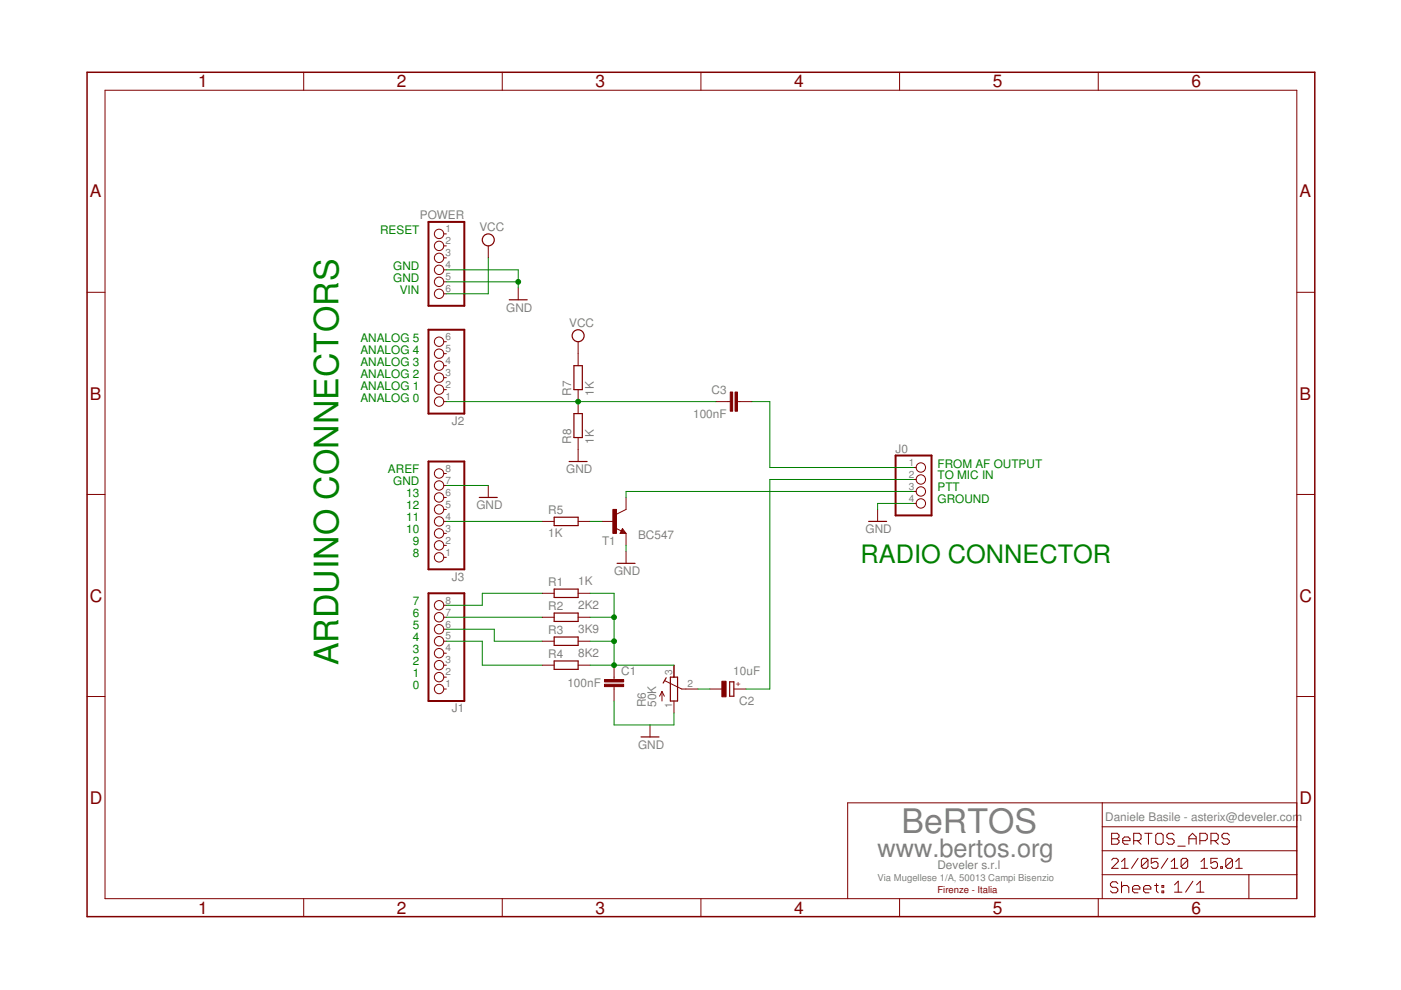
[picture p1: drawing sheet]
<svg xmlns="http://www.w3.org/2000/svg" width="297mm" height="210mm" viewBox="0 0 297 210" stroke-linecap="round" stroke-linejoin="round" font-family="sans-serif">
<g fill="none" stroke="#800000" stroke-width=".21">
<circle cx="93.1" cy="59.8" r=".99"/>
<circle cx="93.1" cy="49.6" r=".99"/>
<circle cx="93.1" cy="57.2" r=".99"/>
<circle cx="93.1" cy="54.7" r=".99"/>
<circle cx="93.1" cy="52.1" r=".99"/>
<circle cx="93.1" cy="62.3" r=".99"/>
<circle cx="93.1" cy="77.5" r=".99"/>
<circle cx="93.1" cy="75" r=".99"/>
<circle cx="93.1" cy="72.5" r=".99"/>
<circle cx="93.1" cy="80.1" r=".99"/>
<circle cx="93.1" cy="82.6" r=".99"/>
<circle cx="93.1" cy="85.2" r=".99"/>
<circle cx="195.2" cy="99.1" r=".99"/>
<circle cx="93.1" cy="113.1" r=".99"/>
<circle cx="93.1" cy="118.2" r=".99"/>
<circle cx="93.1" cy="105.5" r=".99"/>
<circle cx="93.1" cy="110.6" r=".99"/>
<circle cx="93.1" cy="108" r=".99"/>
<circle cx="93.1" cy="115.6" r=".99"/>
<circle cx="93.1" cy="100.4" r=".99"/>
<circle cx="93.1" cy="102.9" r=".99"/>
<circle cx="195.2" cy="104.2" r=".99"/>
<circle cx="195.2" cy="106.7" r=".99"/>
<circle cx="195.2" cy="101.7" r=".99"/>
<circle cx="93.1" cy="128.3" r=".99"/>
<circle cx="93.1" cy="136" r=".99"/>
<circle cx="93.1" cy="138.5" r=".99"/>
<circle cx="93.1" cy="133.4" r=".99"/>
<circle cx="93.1" cy="130.9" r=".99"/>
<circle cx="93.1" cy="146.1" r=".99"/>
<circle cx="93.1" cy="143.6" r=".99"/>
<circle cx="93.1" cy="141" r=".99"/>
</g>
<g fill="#800000" stroke="#800000" stroke-width=".21">
<path d="M94.1 146.1h.5z"/>
<path d="M94.1 143.6h.5z"/>
<path d="M94.1 141h.5z"/>
<path d="M94.1 138.5h.5z"/>
<path d="M94.1 136h.5z"/>
<path d="M94.1 133.4h.5z"/>
<path d="M94.1 130.9h.5z"/>
<path d="M94.1 128.3h.5z"/>
<path d="M94.1 118.2h.5z"/>
<path d="M94.1 115.6h.5z"/>
<path d="M94.1 113.1h.5z"/>
<path d="M94.1 110.6h.5z"/>
<path d="M94.1 108h.5z"/>
<path d="M94.1 105.5h.5z"/>
<path d="M94.1 102.9h.5z"/>
<path d="M94.1 100.4h.5z"/>
<path d="M275 185.5v5z"/>
<path d="M275 180.4v5.1z"/>
<path d="M275 175.3v5.1z"/>
<path d="M275 170.2v5.1z"/>
<path d="M179.7 170.2v20.3z"/>
<path d="M179.7 170.2h54z"/>
<path d="M233.7 170.2h41.3z"/>
<path d="M264.8 185.5v5z"/>
<path d="M264.8 185.5h10.2z"/>
<path d="M233.7 185.5h31.1z"/>
<path d="M233.7 185.5v5z"/>
<path d="M233.7 180.4v5.1z"/>
<path d="M233.7 180.4h41.3z"/>
<path d="M233.7 175.3v5.1z"/>
<path d="M233.7 175.3h41.3z"/>
<path d="M233.7 170.2v5.1z"/>
<path d="M235.7 176.7v2.3z"/>
<path d="M235.7 176.7h1.2z"/>
<path d="M236.9 176.7l.4 .4z"/>
<path d="M237.3 177.1v.4z"/>
<path d="M237.3 177.5l-.4 .3z"/>
<path d="M236.9 177.8l.4 .4z"/>
<path d="M237.3 178.2v.4z"/>
<path d="M236.9 179l.4-.4z"/>
<path d="M235.7 179h1.2z"/>
<path d="M235.7 177.8h1.2z"/>
<path d="M238.4 179h.8z"/>
<path d="M238 178.6l.4 .4z"/>
<path d="M238 177.8v.8z"/>
<path d="M238 177.8l.4-.3z"/>
<path d="M238.4 177.5h.8z"/>
<path d="M239.2 177.5l.4 .3z"/>
<path d="M239.6 177.8v.4z"/>
<path d="M238 178.2h1.6z"/>
<path d="M240.4 176.7v2.3z"/>
<path d="M240.4 176.7h1.1z"/>
<path d="M241.5 176.7l.4 .4z"/>
<path d="M241.9 177.1v.7z"/>
<path d="M241.9 177.8l-.4 .4z"/>
<path d="M240.4 178.2h1.1z"/>
<path d="M241.1 178.2l.8 .8z"/>
<path d="M243.5 176.7v2.3z"/>
<path d="M242.7 176.7h1.6z"/>
<path d="M245.4 176.7h.8z"/>
<path d="M245 177.1l.4-.4z"/>
<path d="M245 177.1v1.5z"/>
<path d="M245 178.6l.4 .4z"/>
<path d="M245.4 179h.8z"/>
<path d="M246.2 179l.4-.4z"/>
<path d="M246.6 177.1v1.5z"/>
<path d="M246.2 176.7l.4 .4z"/>
<path d="M248.6 176.7l.3 .4z"/>
<path d="M247.8 176.7h.8z"/>
<path d="M247.8 176.7l-.4 .4z"/>
<path d="M247.4 177.1v.4z"/>
<path d="M247.4 177.5l.4 .3z"/>
<path d="M247.8 177.8h.8z"/>
<path d="M248.6 177.8l.3 .4z"/>
<path d="M248.9 178.2v.4z"/>
<path d="M248.9 178.6l-.3 .4z"/>
<path d="M247.8 179h.8z"/>
<path d="M247.4 178.6l.4 .4z"/>
<path d="M249.7 179.4h1.6z"/>
<path d="M252.1 177.5v1.5z"/>
<path d="M252.8 176.7l-.7 .8z"/>
<path d="M252.8 176.7l.8 .8z"/>
<path d="M253.6 177.5v1.5z"/>
<path d="M252.1 177.8h1.5z"/>
<path d="M254.4 176.7v2.3z"/>
<path d="M254.4 176.7h1.2z"/>
<path d="M255.6 176.7l.4 .4z"/>
<path d="M256 177.1v.7z"/>
<path d="M256 177.8l-.4 .4z"/>
<path d="M254.4 178.2h1.2z"/>
<path d="M256.7 176.7v2.3z"/>
<path d="M256.7 176.7h1.2z"/>
<path d="M257.9 176.7l.4 .4z"/>
<path d="M258.3 177.1v.7z"/>
<path d="M258.3 177.8l-.4 .4z"/>
<path d="M256.7 178.2h1.2z"/>
<path d="M257.5 178.2l.8 .8z"/>
<path d="M260.2 176.7l.4 .4z"/>
<path d="M259.5 176.7h.7z"/>
<path d="M259.5 176.7l-.4 .4z"/>
<path d="M259.1 177.1v.4z"/>
<path d="M259.1 177.5l.4 .3z"/>
<path d="M259.5 177.8h.7z"/>
<path d="M260.2 177.8l.4 .4z"/>
<path d="M260.6 178.2v.4z"/>
<path d="M260.2 179l.4-.4z"/>
<path d="M259.5 179h.7z"/>
<path d="M259.1 178.6l.4 .4z"/>
<path d="M235.7 184.1h1.4z"/>
<path d="M237.1 182.7l-1.4 1.4z"/>
<path d="M237.1 182.3v.4z"/>
<path d="M236.7 182l.4 .3z"/>
<path d="M236 182h.7z"/>
<path d="M236 182l-.3 .3z"/>
<path d="M237.8 182.7l.7-.7z"/>
<path d="M238.5 182v2.1z"/>
<path d="M237.8 184.1h1.4z"/>
<path d="M241.3 182l-1.4 2.1z"/>
<path d="M242 182.3v1.4z"/>
<path d="M242 182.3l.4-.3z"/>
<path d="M242.4 182h.7z"/>
<path d="M243.1 182l.3 .3z"/>
<path d="M243.4 182.3v1.4z"/>
<path d="M243.4 183.7l-.3 .4z"/>
<path d="M242.4 184.1h.7z"/>
<path d="M242 183.7l.4 .4z"/>
<path d="M243.4 182.3l-1.4 1.4z"/>
<path d="M244.1 182h1.4z"/>
<path d="M244.1 182v1z"/>
<path d="M244.1 183l.7-.3z"/>
<path d="M244.8 182.7h.3z"/>
<path d="M245.1 182.7l.4 .3z"/>
<path d="M245.5 183v.7z"/>
<path d="M245.5 183.7l-.4 .4z"/>
<path d="M244.4 184.1h.7z"/>
<path d="M244.1 183.7l.3 .4z"/>
<path d="M247.6 182l-1.4 2.1z"/>
<path d="M248.3 182.7l.7-.7z"/>
<path d="M249 182v2.1z"/>
<path d="M248.3 184.1h1.4z"/>
<path d="M250.4 182.3v1.4z"/>
<path d="M250.8 182l-.4 .3z"/>
<path d="M250.8 182h.7z"/>
<path d="M251.5 182l.3 .3z"/>
<path d="M251.8 182.3v1.4z"/>
<path d="M251.8 183.7l-.3 .4z"/>
<path d="M250.8 184.1h.7z"/>
<path d="M250.4 183.7l.4 .4z"/>
<path d="M251.8 182.3l-1.4 1.4z"/>
<path d="M254.6 182.7l.7-.7z"/>
<path d="M255.3 182v2.1z"/>
<path d="M254.6 184.1h1.4z"/>
<path d="M256.7 182h1.4z"/>
<path d="M256.7 182v1z"/>
<path d="M256.7 183l.7-.3z"/>
<path d="M257.4 182.7h.4z"/>
<path d="M257.8 182.7l.3 .3z"/>
<path d="M258.1 183v.7z"/>
<path d="M258.1 183.7l-.3 .4z"/>
<path d="M257.1 184.1h.7z"/>
<path d="M256.7 183.7l.4 .4z"/>
<path d="M258.8 183.7v.4z"/>
<path d="M258.8 183.7h.4z"/>
<path d="M259.2 183.7v.4z"/>
<path d="M258.8 184.1h.4z"/>
<path d="M259.9 182.3v1.4z"/>
<path d="M259.9 182.3l.3-.3z"/>
<path d="M260.2 182h.7z"/>
<path d="M260.9 182l.4 .3z"/>
<path d="M261.3 182.3v1.4z"/>
<path d="M261.3 183.7l-.4 .4z"/>
<path d="M260.2 184.1h.7z"/>
<path d="M259.9 183.7l.3 .4z"/>
<path d="M259.9 183.7l1.4-1.4z"/>
<path d="M262.7 182l-.7 .7z"/>
<path d="M262.7 182v2.1z"/>
<path d="M262 184.1h1.4z"/>
<path d="M249 187.6l.8-.8z"/>
<path d="M249.8 186.8v2.4z"/>
<path d="M249 189.2h1.6z"/>
<path d="M252.9 186.8l-1.5 2.4z"/>
<path d="M253.7 187.6l.8-.8z"/>
<path d="M254.5 186.8v2.4z"/>
<path d="M253.7 189.2h1.6z"/>
<path d="M236.6 187l.4 .3z"/>
<path d="M235.8 187h.8z"/>
<path d="M235.4 187.3l.4-.3z"/>
<path d="M235.4 187.3v.4z"/>
<path d="M235.4 187.7l.4 .4z"/>
<path d="M235.8 188.1h.8z"/>
<path d="M236.6 188.1l.4 .4z"/>
<path d="M237 188.5v.4z"/>
<path d="M237 188.9l-.4 .4z"/>
<path d="M235.8 189.3h.8z"/>
<path d="M235.4 188.9l.4 .4z"/>
<path d="M237.8 187v2.3z"/>
<path d="M237.8 188.1l.4-.4z"/>
<path d="M238.2 187.7h.7z"/>
<path d="M238.9 187.7l.4 .4z"/>
<path d="M239.3 188.1v1.2z"/>
<path d="M240.5 189.3h.8z"/>
<path d="M240.1 188.9l.4 .4z"/>
<path d="M240.1 188.1v.8z"/>
<path d="M240.1 188.1l.4-.4z"/>
<path d="M240.5 187.7h.8z"/>
<path d="M241.3 187.7l.4 .4z"/>
<path d="M241.7 188.1v.4z"/>
<path d="M240.1 188.5h1.6z"/>
<path d="M242.8 189.3h.8z"/>
<path d="M242.5 188.9l.3 .4z"/>
<path d="M242.5 188.1v.8z"/>
<path d="M242.5 188.1l.3-.4z"/>
<path d="M242.8 187.7h.8z"/>
<path d="M243.6 187.7l.4 .4z"/>
<path d="M244 188.1v.4z"/>
<path d="M242.5 188.5h1.5z"/>
<path d="M245.2 187.3v1.6z"/>
<path d="M245.2 188.9l.4 .4z"/>
<path d="M244.8 187.7h.8z"/>
<path d="M246.4 187.7h.3z"/>
<path d="M246.7 187.7v.4z"/>
<path d="M246.4 188.1h.3z"/>
<path d="M246.4 187.7v.4z"/>
<path d="M246.4 188.9h.3z"/>
<path d="M246.7 188.9v.4z"/>
<path d="M246.4 189.3h.3z"/>
<path d="M246.4 188.9v.4z"/>
<path d="M22.3 19.1v171.4z"/>
<path d="M18.5 62h3.8z"/>
<path d="M18.5 104.8h3.8z"/>
<path d="M18.5 147.7h3.8z"/>
<path d="M22.3 190.5h252.7z"/>
<path d="M64.4 190.5v3.8z"/>
<path d="M106.5 190.5v3.8z"/>
<path d="M148.6 190.5v3.8z"/>
<path d="M190.7 190.5v3.8z"/>
<path d="M232.9 190.5v3.8z"/>
<path d="M275 19.1v171.4z"/>
<path d="M275 62h3.8z"/>
<path d="M275 104.8h3.8z"/>
<path d="M275 147.7h3.8z"/>
<path d="M22.3 19.1h252.7z"/>
<path d="M64.4 15.3v3.8z"/>
<path d="M106.5 15.3v3.8z"/>
<path d="M148.6 15.3v3.8z"/>
<path d="M190.7 15.3v3.8z"/>
<path d="M232.9 15.3v3.8z"/>
<path d="M122.6 125.8h2.5z"/>
<path d="M115 125.8h2.5z"/>
<path d="M122.6 130.9h2.5z"/>
<path d="M115 130.9h2.5z"/>
<path d="M122.6 136h2.5z"/>
<path d="M115 136h2.5z"/>
<path d="M122.6 141h2.5z"/>
<path d="M115 141h2.5z"/>
<path d="M122.6 110.6h2.5z"/>
<path d="M115 110.6h2.5z"/>
<path d="M142.9 148.6v2.6z"/>
<path d="M142.9 141v2.6z"/>
<path d="M145.4 146.1h2.6z"/>
<path d="M144.5 146.1h.9z"/>
<path d="M141 144.4l3.5 1.7z"/>
<path d="M140.4 146.6v2z"/>
<path d="M140.4 146.6l-.6 1z"/>
<path d="M140.4 146.6l.5 1z"/>
<path d="M130.2 141v2.6z"/>
<path d="M130.2 146.1v2.5z"/>
<path d="M130.2 143.6v.5z"/>
<path d="M130.2 145.6v.5z"/>
<path d="M150.5 146.1h2.6z"/>
<path d="M155.6 146.1h2.5z"/>
<path d="M127.7 110.6h2.5z"/>
<path d="M132.7 113.1v2.5z"/>
<path d="M132.7 105.5v2.5z"/>
<path d="M130.7 109l2-1z"/>
<path d="M132 112.1l.7 1z"/>
<path d="M131.5 113.1h1.2z"/>
<path d="M132 112.1l-.5 1z"/>
<path d="M130.5 112l1.2 .6z"/>
<path d="M103.5 102.9v2.6z"/>
<path d="M132.7 116.9v2.5z"/>
<path d="M137.8 153.7v2.5z"/>
<path d="M193.7 99.1h.5z"/>
<path d="M193.7 101.7h.5z"/>
<path d="M193.7 104.2h.5z"/>
<path d="M193.7 106.7h.5z"/>
<path d="M94.1 85.2h.5z"/>
<path d="M94.1 82.6h.5z"/>
<path d="M94.1 80.1h.5z"/>
<path d="M94.1 77.5h.5z"/>
<path d="M94.1 75h.5z"/>
<path d="M94.1 72.5h.5z"/>
<path d="M94.1 49.6h.5z"/>
<path d="M94.1 52.1h.5z"/>
<path d="M94.1 54.7h.5z"/>
<path d="M94.1 57.2h.5z"/>
<path d="M94.1 59.8h.5z"/>
<path d="M94.1 62.3h.5z"/>
<path d="M122.6 75v2.5z"/>
<path d="M122.6 82.6v2.6z"/>
<path d="M122.6 85.2v2.5z"/>
<path d="M122.6 92.8v2.5z"/>
<path d="M151.8 85.2h2.5z"/>
<path d="M156.9 85.2h2.5z"/>
<path d="M154.3 85.2h.5z"/>
<path d="M156.4 85.2h.5z"/>
<path d="M109.9 61v2.6z"/>
<path d="M103.5 52.1v2.6z"/>
<path d="M122.6 72.5v2.5z"/>
<path d="M122.6 95.3v2.6z"/>
<path d="M186.1 108v2.6z"/>
</g>
<g fill="#800000" stroke="#800000" stroke-width=".42">
<path d="M90.8 125.8h7.6z"/>
<path d="M90.8 125.8v22.8z"/>
<path d="M90.8 148.6h7.6z"/>
<path d="M98.4 125.8v22.8z"/>
<path d="M90.8 97.9h7.6z"/>
<path d="M90.8 97.9v22.8z"/>
<path d="M90.8 120.7h7.6z"/>
<path d="M98.4 97.9v22.8z"/>
<path d="M189.9 109.3h7.6z"/>
<path d="M197.5 96.6v12.7z"/>
<path d="M189.9 96.6h7.6z"/>
<path d="M189.9 96.6v12.7z"/>
<path d="M90.8 69.9h7.6z"/>
<path d="M90.8 69.9v17.8z"/>
<path d="M90.8 87.7h7.6z"/>
<path d="M98.4 69.9v17.8z"/>
<path d="M90.8 64.8h7.6z"/>
<path d="M90.8 47.1v17.7z"/>
<path d="M90.8 47.1h7.6z"/>
<path d="M98.4 47.1v17.7z"/>
</g>
<g fill="#800000" stroke="#800000" stroke-width=".32">
<path d="M18.5 15.3v179z"/>
<path d="M18.5 194.3h260.3z"/>
<path d="M278.8 15.3v179z"/>
<path d="M18.5 15.3h260.3z"/>
</g>
<g fill="#800000" stroke="#800000" stroke-width=".25">
<path d="M117.5 126.7h5.1z"/>
<path d="M117.5 124.9h5.1z"/>
<path d="M122.6 124.9v1.8z"/>
<path d="M117.5 124.9v1.8z"/>
<path d="M117.5 131.8h5.1z"/>
<path d="M117.5 130h5.1z"/>
<path d="M122.6 130v1.8z"/>
<path d="M117.5 130v1.8z"/>
<path d="M117.5 136.8h5.1z"/>
<path d="M117.5 135.1h5.1z"/>
<path d="M122.6 135.1v1.7z"/>
<path d="M117.5 135.1v1.7z"/>
<path d="M117.5 141.9h5.1z"/>
<path d="M117.5 140.1h5.1z"/>
<path d="M122.6 140.1v1.8z"/>
<path d="M117.5 140.1v1.8z"/>
<path d="M117.5 111.4h5.1z"/>
<path d="M117.5 109.7h5.1z"/>
<path d="M122.6 109.7v1.7z"/>
<path d="M117.5 109.7v1.7z"/>
<path d="M142.9 143.6h.8z"/>
<path d="M142.1 143.6v5z"/>
<path d="M143.7 143.6v5z"/>
<path d="M142.1 143.6h.8z"/>
<path d="M142.1 148.6h1.6z"/>
<path d="M141.2 143.7l-.6 1.1z"/>
<path d="M154.7 144.6v3z"/>
<path d="M154.7 147.6h.9z"/>
<path d="M154.7 144.6h.9z"/>
<path d="M155.6 144.6v3z"/>
<path d="M131.7 113h.8z"/>
<path d="M132 112.3l.5 .7z"/>
<path d="M132 112.3l-.3 .5z"/>
<path d="M131.7 112.8h.4z"/>
<path d="M132 112.6l.1 .2z"/>
<path d="M101.6 105.5h3.8z"/>
<path d="M130.8 119.4h3.8z"/>
<path d="M135.9 156.2h3.8z"/>
<path d="M123.5 77.5v5.1z"/>
<path d="M121.7 77.5v5.1z"/>
<path d="M121.7 77.5h1.8z"/>
<path d="M121.7 82.6h1.8z"/>
<path d="M123.5 87.7v5.1z"/>
<path d="M121.7 87.7v5.1z"/>
<path d="M121.7 87.7h1.8z"/>
<path d="M121.7 92.8h1.8z"/>
<path d="M108 63.6h3.8z"/>
<path d="M120.7 97.9h3.8z"/>
<path d="M184.2 110.6h3.8z"/>
</g>
<g fill="#800000" stroke="#800000" stroke-width=".21">
<path d="M128.2 145.1h4v.5h-4z"/>
<path d="M128.2 144.1h4v.5h-4z"/>
<path d="M153.1 144.4h.8v3.3h-.8z"/>
<path d="M129.9 108h.8v5.1h-.8z"/>
<path d="M155.8 83.1h.6v4.1h-.6z"/>
<path d="M154.8 83.1h.5v4.1h-.5z"/>
</g>
<g fill="none" stroke="#800000" stroke-width=".25">
<circle cx="103.5" cy="50.9" r="1.27"/>
<circle cx="122.6" cy="71.2" r="1.27"/>
</g>
<g fill="#008000" stroke="#008000" stroke-width=".21">
<path d="M103.5 54.7v7.6z"/>
<path d="M94.6 62.3h8.9z"/>
<path d="M94.6 57.2h15.3z"/>
<path d="M109.9 57.2v2.6z"/>
<path d="M109.9 59.8v1.2z"/>
<path d="M94.6 59.8h15.3z"/>
<path d="M94.6 102.9h8.9z"/>
<path d="M132.7 115.6v1.3z"/>
<path d="M130.2 148.6v5.1z"/>
<path d="M130.2 153.7h7.6z"/>
<path d="M137.8 153.7h5.1z"/>
<path d="M142.9 151.2v2.5z"/>
<path d="M186.1 106.7h7.6z"/>
<path d="M186.1 106.7v1.3z"/>
<path d="M94.6 110.6h20.4z"/>
<path d="M125.1 110.6h2.6z"/>
<path d="M94.6 128.3h7.7z"/>
<path d="M102.3 125.8v2.5z"/>
<path d="M102.3 125.8h12.7z"/>
<path d="M94.6 130.9h20.4z"/>
<path d="M94.6 133.4h10.2z"/>
<path d="M104.8 133.4v2.6z"/>
<path d="M104.8 136h10.2z"/>
<path d="M94.6 136h7.7z"/>
<path d="M102.3 136v5z"/>
<path d="M102.3 141h12.7z"/>
<path d="M125.1 125.8h5.1z"/>
<path d="M130.2 125.8v5.1z"/>
<path d="M130.2 136v5z"/>
<path d="M125.1 130.9h5.1z"/>
<path d="M125.1 136h5.1z"/>
<path d="M130.2 130.9v5.1z"/>
<path d="M125.1 141h5.1z"/>
<path d="M130.2 141h12.7z"/>
<path d="M148 146.1h2.5z"/>
<path d="M94.6 85.2h28z"/>
<path d="M122.6 85.2h29.2z"/>
<path d="M132.7 104.2v1.3z"/>
<path d="M132.7 104.2h61z"/>
<path d="M163.2 101.7h30.5z"/>
<path d="M163.2 101.7v44.4z"/>
<path d="M158.1 146.1h5.1z"/>
<path d="M159.4 85.2h3.8z"/>
<path d="M163.2 85.2v13.9z"/>
<path d="M163.2 99.1h30.5z"/>
<circle cx="109.9" cy="59.8" r=".51"/>
<circle cx="130.2" cy="130.9" r=".51"/>
<circle cx="130.2" cy="136" r=".51"/>
<circle cx="130.2" cy="141" r=".51"/>
<circle cx="122.6" cy="85.2" r=".51"/>
</g>
<text font-size="7.2" fill="#008000" x="71.8" y="141" transform="rotate(-90 71.8 141)">ARDUINO CONNECTORS</text>
<text font-size="7.2" fill="#808080" x="191.1" y="176.6">BeRTOS</text>
<text font-size="5.4" fill="#008000" x="182.5" y="119.4">RADIO CONNECTOR</text>
<text font-size="5.4" fill="#808080" x="186.1" y="181.7">www.bertos.org</text>
<g font-size="3.7" fill="#800000">
<text x="42" y="18.5">1</text>
<text x="84.1" y="18.5">2</text>
<text x="126.2" y="18.5">3</text>
<text x="168.4" y="18.5">4</text>
<text x="210.5" y="18.5">5</text>
<text x="252.6" y="18.5">6</text>
<text x="19.1" y="41.9">A</text>
<text x="275.6" y="41.9">A</text>
<text x="19.1" y="84.7">B</text>
<text x="275.6" y="84.7">B</text>
<text x="19.1" y="127.6">C</text>
<text x="275.6" y="127.6">C</text>
<text x="19.1" y="170.4">D</text>
<text x="275.6" y="170.4">D</text>
<text x="42" y="193.7">1</text>
<text x="84.1" y="193.7">2</text>
<text x="126.2" y="193.7">3</text>
<text x="168.4" y="193.7">4</text>
<text x="210.5" y="193.7">5</text>
<text x="252.6" y="193.7">6</text>
</g>
<g font-size="2.5" fill="#808080">
<text x="89" y="46.4">POWER</text>
<text x="101.6" y="49">VCC</text>
<text x="107.3" y="66.1">GND</text>
<text x="120.7" y="69.3">VCC</text>
<text x="121.1" y="83.9" transform="rotate(-90 121.1 83.9)">R7</text>
<text x="125.9" y="83.9" transform="rotate(-90 125.9 83.9)">1K</text>
<text x="150.9" y="83.5">C3</text>
<text x="147" y="88.6">100nF</text>
<text x="95.8" y="90.1">J2</text>
<text x="121.1" y="94" transform="rotate(-90 121.1 94)">R8</text>
<text x="125.9" y="94" transform="rotate(-90 125.9 94)">1K</text>
<text x="189.9" y="95.9">J0</text>
<text x="120" y="100.4">GND</text>
<text x="101" y="108">GND</text>
<text x="116.2" y="113.8">1K</text>
<text x="116.2" y="109">R5</text>
<text x="183.5" y="113.1">GND</text>
<text x="127.7" y="115.6">T1</text>
<text x="135.3" y="114.4">BC547</text>
<text x="95.8" y="123.1">J3</text>
<text x="116.2" y="124.3">R1</text>
<text x="122.6" y="124">1K</text>
<text x="130.2" y="122">GND</text>
<text x="116.2" y="129.4">R2</text>
<text x="122.6" y="129.1">2K2</text>
<text x="116.2" y="134.4">R3</text>
<text x="122.6" y="134.2">3K9</text>
<text x="116.2" y="139.5">R4</text>
<text x="122.6" y="139.2">8K2</text>
<text x="131.7" y="143.2">C1</text>
<text x="155.5" y="143.1">10uF</text>
<text x="120.3" y="145.7">100nF</text>
<text x="136.9" y="149.9" transform="rotate(-90 136.9 149.9)">R6</text>
<text x="139.1" y="149.9" transform="rotate(-90 139.1 149.9)">50K</text>
<text x="156.7" y="149.4">C2</text>
<text x="95.8" y="151.1">J1</text>
<text x="135.3" y="158.8">GND</text>
<text x="234.3" y="174">Daniele Basile - asterix@develer.com</text>
<text x="198.8" y="184.2">Develer s.r.l</text>
</g>
<g font-size="2.5" fill="#008000">
<text x="80.6" y="49.6">RESET</text>
<text x="83.4" y="59.8">GND</text>
<text x="83.4" y="57.2">GND</text>
<text x="84.8" y="62.3">VIN</text>
<text x="76.4" y="77.5">ANALOG 3</text>
<text x="76.4" y="75">ANALOG 4</text>
<text x="76.4" y="72.5">ANALOG 5</text>
<text x="76.4" y="82.6">ANALOG 1</text>
<text x="76.4" y="80.1">ANALOG 2</text>
<text x="76.4" y="85.2">ANALOG 0</text>
<text x="82.3" y="100.4">AREF</text>
<text x="198.8" y="101.7">TO MIC IN</text>
<text x="198.8" y="99.1">FROM AF OUTPUT</text>
<text x="83.4" y="102.9">GND</text>
<text x="86.1" y="105.5">13</text>
<text x="198.8" y="104.2">PTT</text>
<text x="198.8" y="106.7">GROUND</text>
<text x="86.1" y="113.1">10</text>
<text x="86.1" y="110.5">11</text>
<text x="86.1" y="108">12</text>
<text x="87.5" y="118.2">8</text>
<text x="87.5" y="115.6">9</text>
<text x="87.5" y="130.9">6</text>
<text x="87.5" y="128.3">7</text>
<text x="87.5" y="135.9">4</text>
<text x="87.5" y="133.4">5</text>
<text x="87.5" y="143.6">1</text>
<text x="87.5" y="141">2</text>
<text x="87.5" y="138.5">3</text>
<text x="87.5" y="146.1">0</text>
</g>
<g font-size="2.1" fill="#808080">
<text x="94.4" y="49.2">1</text>
<text x="94.4" y="51.8">2</text>
<text x="94.4" y="54.3">3</text>
<text x="94.4" y="56.9">4</text>
<text x="94.4" y="59.4">5</text>
<text x="94.4" y="61.9">6</text>
<text x="94.4" y="77.2">4</text>
<text x="94.4" y="74.6">5</text>
<text x="94.4" y="72.1">6</text>
<text x="94.4" y="82.3">2</text>
<text x="94.4" y="79.7">3</text>
<text x="94.4" y="84.8">1</text>
<text x="94.4" y="100">8</text>
<text x="192.7" y="98.8">1</text>
<text x="192.7" y="101.3">2</text>
<text x="94.4" y="107.7">5</text>
<text x="94.4" y="105.1">6</text>
<text x="94.4" y="102.6">7</text>
<text x="192.7" y="103.8">3</text>
<text x="192.7" y="106.4">4</text>
<text x="94.4" y="112.7">3</text>
<text x="94.4" y="110.2">4</text>
<text x="94.4" y="117.8">1</text>
<text x="94.4" y="115.3">2</text>
<text x="94.4" y="130.5">7</text>
<text x="94.4" y="128">8</text>
<text x="94.4" y="135.6">5</text>
<text x="94.4" y="133">6</text>
<text x="94.4" y="143.2">2</text>
<text x="94.4" y="140.7">3</text>
<text x="94.4" y="138.1">4</text>
<text x="142.5" y="143.2" transform="rotate(-90 142.5 143.2)">3</text>
<text x="94.4" y="145.7">1</text>
<text x="145.8" y="145.7">2</text>
<text x="142.5" y="150.2" transform="rotate(-90 142.5 150.2)">1</text>
</g>
<text font-size="2" fill="#808080" x="186.1" y="186.7">Via Mugellese 1/A, 50013 Campi Bisenzio</text>
<text font-size="2" fill="#800000" x="198.8" y="189.3">Firenze - Italia</text>
<text font-size="1.8" fill="#800000" x="156" y="145.5">+</text>
</svg>
